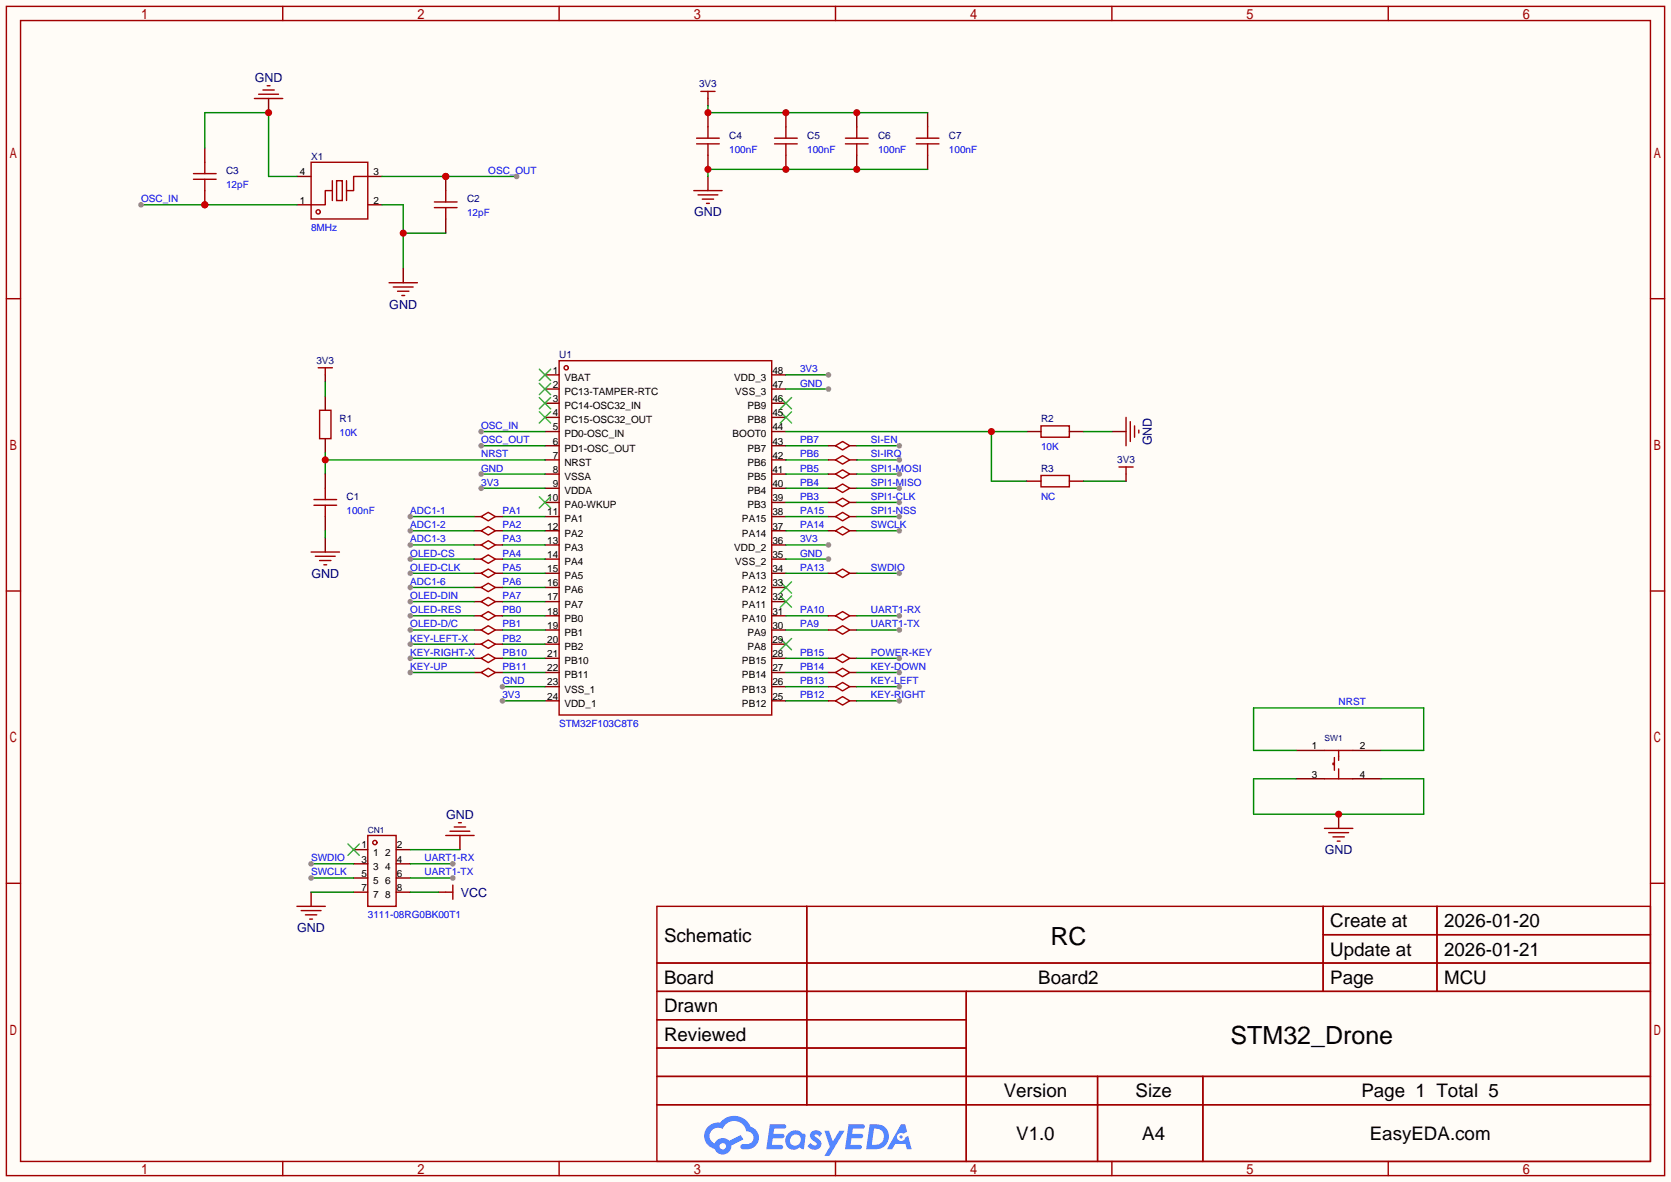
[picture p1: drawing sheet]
<svg xmlns="http://www.w3.org/2000/svg" width="299mm" height="212mm" viewBox="0 0 299 212" stroke-linecap="round" stroke-linejoin="round" font-family="sans-serif">
<path d="M0 0h299.5v211.8h-299.5z" fill="#fffcf7"/>
<g fill="none" stroke="#a10000" stroke-width=".25">
<path d="M1.1 1.1h297.2v209.6h-297.2zM3.7 3.7h292.1v204.5h-292.1zM50.7 1.1v2.6M100.2 1.1v2.6M149.7 1.1v2.6M199.3 1.1v2.6M248.8 1.1v2.6M1.1 53.5h2.6M295.8 53.5h2.5M1.1 105.9h2.6M295.8 105.9h2.5M1.1 158.3h2.6"/>
<path d="M295.8 158.3h2.5M117.7 162.4h178.1v45.8h-178.1zM117.7 172.6h178.1M117.7 177.7h178.1M144.6 162.4v35.6M173.2 177.7v30.5M237.1 162.4v15.3M237.1 167.5h58.7M257.5 162.4v15.3M117.7 182.8h55.5M117.7 192.9h178.1M117.7 187.8h55.5"/>
<path d="M117.7 198h178.1M196.7 192.9v15.3M215.6 192.9v15.3M50.7 208.2v2.5M100.2 208.2v2.5M149.7 208.2v2.5M199.3 208.2v2.5M248.8 208.2v2.5"/>
</g>
<g fill="#5487ff">
<path d="M145.5 202.8a1.3 1.3 0 0 1 1.8 .3l-.4 .6a.54 .54 0 0 0-.9-.2l.1 .2a1.58 1.58 0 0 1 1.1 1.6 1.43 1.43 0 0 1-2.5 .1l.5-.6a.64 .64 0 0 0 .5 .5 .64 .64 0 0 0 .7-.3l-.2-.2a1.6 1.6 0 0 1-1-1.6z"/>
<path d="M147.7 202.7h.9l.7 1.9 1.1-1.9h.9l-2.7 4.5h-.9l1-1.7z"/>
<path d="M138 201.5h1.6a1.31 1.31 0 0 1 1.2 .2 .4 .4 0 0 1-.3 .6h-1.8l-.1 .9h1.6a.4 .4 0 0 1 .4 .4 .4 .4 0 0 1-.4 .4h-1.7l-.2 1.2h.8a1.23 1.23 0 0 1 1.2 .2 .39 .39 0 0 1-.3 .6h-2.7z"/>
<path d="M152.1 201.5h1.6a1.32 1.32 0 0 1 1.3 .2 .39 .39 0 0 1-.4 .6h-1.7l-.2 .9h1.7a.4 .4 0 0 1 .3 .4 .4 .4 0 0 1-.4 .4h-1.7l-.2 1.2h.8a1.23 1.23 0 0 1 1.2 .2 .39 .39 0 0 1-.3 .6h-2.7z"/>
<path d="M161.5 201.5h.7l.4 1.3-.7 .4a.75 .75 0 0 0-1.1 .3 .75 .75 0 0 0 .5 1 .75 .75 0 0 0 .9-.6l.6-.3 .6 2.4h-.9l-.2-1h-1.9l-.5 1h-.9z"/>
<path d="M155.9 201.5l-.7 4.5h1.5a2.27 2.27 0 0 0 2.6-2.3 2.27 2.27 0 0 0-2.7-2.2zM156.6 202.3a1.5 1.5 0 0 1 1.8 1.5 1.5 1.5 0 0 1-1.9 1.4h-.3z"/>
<path d="M141.3 203.1a1.62 1.62 0 0 0-.4 2.1 1.62 1.62 0 0 0 2 .7l.4-.3 .3 .3 .5 .1 .3-2.5-.2-.3h-.4a1.58 1.58 0 0 0-2.5-.1zM141.9 203.6a.98 .98 0 0 1 1.5 .2 .98 .98 0 0 1-.6 1.5 .94 .94 0 0 1-1.2-.4 .94 .94 0 0 1 .3-1.3z"/>
<path d="M126.9 201.9a2.37 2.37 0 0 0 1.2 4 1.54 1.54 0 0 0 1.7 1 1.54 1.54 0 0 0 1.3-1.6l2.1-1.1-.5-.8-2 1.1a1.57 1.57 0 0 0-2.6 .4 1.5 1.5 0 0 1-.8-2.1 1.5 1.5 0 0 1 2.2-.5 2.23 2.23 0 0 1 2.3-1.4 2.23 2.23 0 0 1 2 1.8 1.16 1.16 0 0 1 1.2 1.1 1.16 1.16 0 0 1-1 1.3h-.7a.47 .47 0 0 0-.6 .3 .47 .47 0 0 0 .4 .6 2.23 2.23 0 0 0 2.3-.7 2.23 2.23 0 0 0 .4-2.3 2.16 2.16 0 0 0-1.3-1.1 3.2 3.2 0 0 0-5.4-.7l-1.2 .1zM129 205.4a.58 .58 0 0 1 1.1 0 .58 .58 0 0 1-1.1 0z"/>
<circle cx="161.5" cy="203.8" r=".28"/>
</g>
<g fill="none" stroke="#a10000" stroke-width=".25">
<path d="M100.2 64.6h38.1v63.5h-38.1z"/>
<circle cx="101.5" cy="65.9" r=".38"/>
</g>
<g fill="none" stroke="#870000" stroke-width=".25">
<path d="M97.7 67.2h2.5M97.7 69.7h2.5M97.7 72.3h2.5M97.7 74.8h2.5M97.7 77.3h2.5M97.7 79.9h2.5M138.3 67.2h2.5M138.3 69.7h2.5M138.3 72.3h2.5M138.3 74.8h2.5M138.3 77.3h2.5M138.3 79.9h2.5"/>
<path d="M97.7 82.4h2.5M97.7 85h2.5M97.7 87.5h2.5M97.7 90h2.5M97.7 92.6h2.5M97.7 95.1h2.5M97.7 97.7h2.5M138.3 82.4h2.5M138.3 85h2.5M138.3 87.5h2.5M138.3 90h2.5M138.3 92.6h2.5"/>
<path d="M138.3 95.1h2.5M138.3 97.7h2.5M97.7 100.2h2.5M97.7 102.7h2.5M97.7 105.3h2.5M97.7 107.8h2.5M97.7 110.4h2.5M97.7 112.9h2.5M97.7 115.4h2.5M97.7 118h2.5M138.3 100.2h2.5M138.3 102.7h2.5"/>
<path d="M138.3 105.3h2.5M138.3 107.8h2.5M138.3 110.4h2.5M138.3 112.9h2.5M138.3 115.4h2.5M138.3 118h2.5M97.7 120.5h2.5M97.7 123.1h2.5M97.7 125.6h2.5M138.3 120.5h2.5M138.3 123.1h2.5M138.3 125.6h2.5"/>
</g>
<g fill="none" stroke="#3c3" stroke-width=".25">
<path d="M96.6 66.2l2.1 2M96.6 68.7l2.1 2M96.6 71.2l2.1 2.1M96.6 73.8l2.1 2M98.7 66.2l-2.1 2M98.7 68.7l-2.1 2M98.7 71.2l-2.1 2.1M98.7 73.8l-2.1 2M139.8 73.8l2.1 2M139.8 71.2l2.1 2.1M141.9 73.8l-2.1 2M141.9 71.2l-2.1 2.1"/>
<path d="M96.6 89l2.1 2.1M98.7 89l-2.1 2.1M139.8 114.4l2.1 2.1M139.8 106.8l2.1 2M139.8 104.3l2.1 2M141.9 114.4l-2.1 2.1M141.9 106.8l-2.1 2M141.9 104.3l-2.1 2"/>
</g>
<path d="M86.2 85h11.5" fill="none" stroke="#008700" stroke-width=".25"/>
<circle cx="86.2" cy="85" r=".51" fill="#999"/>
<path d="M90 123.1h7.7" fill="none" stroke="#008700" stroke-width=".25"/>
<circle cx="90" cy="123.1" r=".51" fill="#999"/>
<path d="M140.8 69.7h7.7" fill="none" stroke="#008700" stroke-width=".25"/>
<circle cx="148.5" cy="69.7" r=".51" fill="#999"/>
<path d="M140.8 100.2h7.7" fill="none" stroke="#008700" stroke-width=".25"/>
<circle cx="148.5" cy="100.2" r=".51" fill="#999"/>
<path d="M86.2 87.5h11.5" fill="none" stroke="#008700" stroke-width=".25"/>
<circle cx="86.2" cy="87.5" r=".51" fill="#999"/>
<path d="M90 125.6h7.7" fill="none" stroke="#008700" stroke-width=".25"/>
<circle cx="90" cy="125.6" r=".51" fill="#999"/>
<path d="M140.8 97.7h7.7" fill="none" stroke="#008700" stroke-width=".25"/>
<circle cx="148.5" cy="97.7" r=".51" fill="#999"/>
<path d="M140.8 67.2h7.7" fill="none" stroke="#008700" stroke-width=".25"/>
<circle cx="148.5" cy="67.2" r=".51" fill="#999"/>
<path d="M58.3 67.2v1.3M58.3 71v2.5M58.3 78.6v2.6" fill="none" stroke="#870000" stroke-width=".25"/>
<path d="M57 65.9h2.6M57.3 73.5h2v5.1h-2zM58.3 65.9v1.3" fill="none" stroke="#a10000" stroke-width=".25"/>
<path d="M58.3 68.5v2.5M58.3 81.2v3.8M58.3 82.4h39.4" fill="none" stroke="#008700" stroke-width=".25"/>
<circle cx="58.3" cy="82.4" r=".63" fill="#c00"/>
<path d="M58.3 85v2.5M58.3 92.6v2.5M58.3 96.4v2.5M232.3 134.5h5.1M232.3 139.6h5.1M242.4 134.5h5.1M242.4 139.6h5.1M239.9 145.9v2.6" fill="none" stroke="#870000" stroke-width=".25"/>
<g fill="none" stroke="#a10000" stroke-width=".25">
<path d="M55.8 98.9h5M56.3 89.5h4M56.3 90.6h4M56.5 99.7h3.6M58.3 87.5v2M58.3 90.6v2M57.3 100.5h2M58 101.2h.5M237.4 134.5h5M237.4 139.6h5M239.1 136.8h-.2v.2h.2M239.1 135.8v2.2"/>
<path d="M239.9 134.5v1.8M239.9 137.8v1.8M237.4 148.5h5M238.1 149.2h3.6M238.9 150h2M239.6 150.7h.6"/>
</g>
<path d="M58.3 95.1v1.3M232.3 134.5h-7.6v-7.6h30.4v7.6h-7.6M232.3 139.6h-7.6v6.3h30.4v-6.3h-7.6" fill="none" stroke="#008700" stroke-width=".25"/>
<circle cx="239.9" cy="145.9" r=".63" fill="#c00"/>
<path d="M53.2 36.7h2.6M53.2 31.6h2.6M65.9 36.7h2.6M65.9 31.6h2.6" fill="none" stroke="#870000" stroke-width=".25"/>
<g fill="none" stroke="#a10000" stroke-width=".25">
<path d="M55.8 29.1h10.1v10.1h-10.1zM59.6 34.2h-1.3v2.5h-2.5M59.6 32.4v3.5M60.3 32.4h1v3.5h-1zM62.1 32.4v3.5M65.9 31.6h-2.5v2.6h-1.3"/>
<circle cx="57" cy="38" r=".38"/>
</g>
<path d="M86.2 77.3h11.5" fill="none" stroke="#008700" stroke-width=".25"/>
<circle cx="86.2" cy="77.3" r=".51" fill="#999"/>
<path d="M86.2 79.9h11.5" fill="none" stroke="#008700" stroke-width=".25"/>
<circle cx="86.2" cy="79.9" r=".51" fill="#999"/>
<path d="M68.5 31.6h24.1" fill="none" stroke="#008700" stroke-width=".25"/>
<circle cx="79.9" cy="31.6" r=".63" fill="#c00"/>
<circle cx="92.6" cy="31.6" r=".51" fill="#999"/>
<path d="M25.3 36.7h27.9" fill="none" stroke="#008700" stroke-width=".25"/>
<circle cx="36.7" cy="36.7" r=".63" fill="#c00"/>
<circle cx="25.3" cy="36.7" r=".51" fill="#999"/>
<path d="M79.9 31.6v2.6" fill="none" stroke="#870000" stroke-width=".25"/>
<circle cx="79.9" cy="31.6" r=".63" fill="#c00"/>
<path d="M79.9 39.2v2.6" fill="none" stroke="#870000" stroke-width=".25"/>
<path d="M77.9 36.2h4M77.9 37.2h4M79.9 34.2v2M79.9 37.2v2" fill="none" stroke="#a10000" stroke-width=".25"/>
<path d="M68.5 36.7h3.8v11.4M72.3 41.8h7.6" fill="none" stroke="#008700" stroke-width=".25"/>
<circle cx="72.3" cy="41.8" r=".63" fill="#c00"/>
<path d="M36.7 26.5v2.6M36.7 34.2v2.5M72.3 48.1v2.6" fill="none" stroke="#870000" stroke-width=".25"/>
<path d="M69.7 50.7h5.1M70.5 51.4h3.5M71.2 52.2h2.1M72 53h.5" fill="none" stroke="#a10000" stroke-width=".25"/>
<circle cx="36.7" cy="36.7" r=".63" fill="#c00"/>
<path d="M45.6 17.7h5.1M46.4 16.9h3.5M47.1 16.1h2M47.9 15.4h.5M34.7 31.1h4M34.7 32.1h4M36.7 29.1v2M36.7 32.1v2.1" fill="none" stroke="#a10000" stroke-width=".25"/>
<path d="M48.1 17.7v2.5" fill="none" stroke="#870000" stroke-width=".25"/>
<path d="M36.7 26.5v-6.3h11.4v11.4h5.1" fill="none" stroke="#008700" stroke-width=".25"/>
<circle cx="48.1" cy="20.2" r=".63" fill="#c00"/>
<path d="M140.8 102.7h7.7M153.5 102.7h7.7" fill="none" stroke="#008700" stroke-width=".25"/>
<path d="M148.5 102.7h1.2M152.3 102.7h1.2" fill="none" stroke="#870000" stroke-width=".25"/>
<path d="M149.7 102.7l1.3-.7 1.3 .7-1.3 .8z" fill="none" stroke="#a10000" stroke-width=".25"/>
<circle cx="161.2" cy="102.7" r=".51" fill="#999"/>
<path d="M140.8 95.1h7.7M153.5 95.1h7.7" fill="none" stroke="#008700" stroke-width=".25"/>
<path d="M148.5 95.1h1.2M152.3 95.1h1.2" fill="none" stroke="#870000" stroke-width=".25"/>
<path d="M149.7 95.1l1.3-.7 1.3 .7-1.3 .8z" fill="none" stroke="#a10000" stroke-width=".25"/>
<circle cx="161.2" cy="95.1" r=".51" fill="#999"/>
<path d="M186.6 76.3h5v2.1h-5z" fill="none" stroke="#a10000" stroke-width=".25"/>
<path d="M184 77.3h2.6M191.6 77.3h2.6" fill="none" stroke="#870000" stroke-width=".25"/>
<path d="M140.8 77.3h43.2M177.7 77.3v8.9h6.3" fill="none" stroke="#008700" stroke-width=".25"/>
<circle cx="177.7" cy="77.3" r=".63" fill="#c00"/>
<g fill="none" stroke="#870000" stroke-width=".25">
<path d="M199.3 77.3h2.5M184 86.2h2.6M191.6 86.2h2.6M201.8 85v1.2M55.8 159.9v2.5M63.4 152.3h2.5M63.4 159.9h2.5M63.4 154.8h2.5M63.4 157.4h2.5M71 152.3h2.5M71 159.9h2.5M71 154.8h2.5"/>
<path d="M71 157.4h2.5M78.6 159.9h1.3M82.4 149.7v2.6"/>
</g>
<g fill="none" stroke="#a10000" stroke-width=".25">
<path d="M201.8 74.8v5.1M202.6 75.6v3.5M203.3 76.3v2.1M204.1 77.1v.5M186.6 85.2h5v2h-5zM200.5 83.7h2.6M201.8 83.7v1.3M65.9 149.7h5.1v12.7h-5.1zM79.9 159.9h1.3M79.9 149.7h5.1M80.6 149h3.6M81.2 158.6v2.6"/>
<path d="M81.4 148.2h2M82.2 147.4h.5M53.2 162.4h5.1M54 163.2h3.5M54.7 164h2.1M55.5 164.7h.5"/>
<circle cx="67.2" cy="151" r=".38"/>
</g>
<path d="M194.2 77.3h5.1M194.2 86.2h7.6M55.8 159.9h7.6M73.5 159.9h5.1M73.5 152.3h8.9M73.5 157.4h7.7" fill="none" stroke="#008700" stroke-width=".25"/>
<path d="M62.4 151.3l2 2M64.4 151.3l-2 2" fill="none" stroke="#3c3" stroke-width=".25"/>
<circle cx="81.2" cy="157.4" r=".51" fill="#999"/>
<path d="M73.5 154.8h7.7" fill="none" stroke="#008700" stroke-width=".25"/>
<circle cx="81.2" cy="154.8" r=".51" fill="#999"/>
<path d="M55.8 154.8h7.6" fill="none" stroke="#008700" stroke-width=".25"/>
<circle cx="55.8" cy="154.8" r=".51" fill="#999"/>
<path d="M55.8 157.4h7.6" fill="none" stroke="#008700" stroke-width=".25"/>
<circle cx="55.8" cy="157.4" r=".51" fill="#999"/>
<path d="M166.2 30.4h-39.3v1.2M90 95.1h7.7M90 97.7h7.7" fill="none" stroke="#008700" stroke-width=".25"/>
<g fill="none" stroke="#870000" stroke-width=".25">
<path d="M126.9 17.7v1.2M126.9 20.2v2.5M126.9 27.8v2.6M126.9 31.6v2.6M140.8 20.2v2.5M140.8 27.8v2.6M153.5 20.2v2.5M153.5 27.8v2.6M166.2 20.2v2.5M166.2 27.8v2.6M85 95.1h1.2M85 97.7h1.2"/>
<path d="M88.8 95.1h1.2M88.8 97.7h1.2"/>
</g>
<g fill="none" stroke="#a10000" stroke-width=".25">
<path d="M125.6 16.4h2.5M126.9 16.4v1.3M124.3 34.2h5.1M124.8 24.8h4.1M124.8 25.8h4.1M125.1 34.9h3.6M125.9 35.7h2M126.6 36.4h.5M126.9 22.7v2.1M126.9 25.8v2M138.8 24.8h4.1M138.8 25.8h4.1"/>
<path d="M140.8 22.7v2.1M140.8 25.8v2M151.5 24.8h4.1M151.5 25.8h4.1M153.5 22.7v2.1M153.5 25.8v2M164.2 24.8h4.1M164.2 25.8h4.1M166.2 22.7v2.1M166.2 25.8v2M86.2 95.1l1.3-.7 1.3 .7-1.3 .8zM86.2 97.7l1.3-.8 1.3 .8-1.3 .7z"/>
</g>
<g fill="#c00">
<circle cx="126.9" cy="30.4" r=".63"/>
<circle cx="140.8" cy="30.4" r=".63"/>
<circle cx="153.5" cy="30.4" r=".63"/>
</g>
<path d="M126.9 18.9v1.3h39.3" fill="none" stroke="#008700" stroke-width=".25"/>
<g fill="#c00">
<circle cx="126.9" cy="20.2" r=".63"/>
<circle cx="140.8" cy="20.2" r=".63"/>
<circle cx="153.5" cy="20.2" r=".63"/>
</g>
<g fill="none" stroke="#008700" stroke-width=".25">
<path d="M140.8 79.9h7.7M90 92.6h7.7M140.8 82.4h7.7M140.8 90h7.7M140.8 87.5h7.7M140.8 85h7.7M90 118h7.7M90 115.4h7.7M90 112.9h7.7M90 100.2h7.7M90 102.7h7.7M90 105.3h7.7"/>
<path d="M90 107.8h7.7M140.8 118h7.7M140.8 110.4h7.7M140.8 112.9h7.7M153.5 112.9h7.7M90 120.5h7.7M140.8 120.5h7.7M140.8 125.6h7.7M140.8 123.1h7.7"/>
</g>
<g fill="none" stroke="#870000" stroke-width=".25">
<path d="M148.5 79.9h1.2M152.3 79.9h1.2M85 92.6h1.2M88.8 92.6h1.2M148.5 82.4h1.2M148.5 90h1.2M148.5 87.5h1.2M148.5 85h1.2M152.3 82.4h1.2M152.3 90h1.2M152.3 87.5h1.2M152.3 85h1.2"/>
<path d="M85 118h1.2M85 115.4h1.2M85 112.9h1.2M85 100.2h1.2M85 102.7h1.2M85 105.3h1.2M85 107.8h1.2M88.8 118h1.2M88.8 115.4h1.2M88.8 112.9h1.2M88.8 100.2h1.2M88.8 102.7h1.2"/>
<path d="M88.8 105.3h1.2M88.8 107.8h1.2M148.5 118h1.2M148.5 110.4h1.2M148.5 112.9h1.2M152.3 118h1.2M152.3 110.4h1.2M152.3 112.9h1.2M85 120.5h1.2M88.8 120.5h1.2M148.5 120.5h1.2M148.5 123.1h1.2"/>
<path d="M148.5 125.6h1.2M152.3 120.5h1.2M152.3 123.1h1.2M152.3 125.6h1.2"/>
</g>
<g fill="none" stroke="#a10000" stroke-width=".25">
<path d="M149.7 79.9l1.3-.8 1.3 .8-1.3 .7zM86.2 92.6l1.3-.8 1.3 .8-1.3 .7zM149.7 82.4l1.3-.7 1.3 .7-1.3 .8zM149.7 90l1.3-.7 1.3 .7-1.3 .8zM149.7 87.5l1.3-.8 1.3 .8-1.3 .8zM149.7 85l1.3-.8 1.3 .8-1.3 .7zM86.2 118l1.3-.8 1.3 .8-1.3 .7zM86.2 115.4l1.3-.7 1.3 .7-1.3 .8zM86.2 112.9l1.3-.8 1.3 .8-1.3 .8zM86.2 100.2l1.3-.8 1.3 .8-1.3 .8zM86.2 102.7l1.3-.7 1.3 .7-1.3 .8zM86.2 105.3l1.3-.8 1.3 .8-1.3 .7z"/>
<path d="M86.2 107.8l1.3-.7 1.3 .7-1.3 .8zM149.7 110.4l1.3-.8 1.3 .8-1.3 .7zM149.7 118l1.3-.8 1.3 .8-1.3 .7zM149.7 112.9l1.3-.8 1.3 .8-1.3 .8zM86.2 120.5l1.3-.7 1.3 .7-1.3 .8zM149.7 120.5l1.3-.7 1.3 .7-1.3 .8zM149.7 123.1l1.3-.8 1.3 .8-1.3 .7zM149.7 125.6l1.3-.8 1.3 .8-1.3 .8z"/>
</g>
<circle cx="161.2" cy="112.9" r=".51" fill="#999"/>
<path d="M153.5 110.4h7.7" fill="none" stroke="#008700" stroke-width=".25"/>
<circle cx="161.2" cy="110.4" r=".51" fill="#999"/>
<path d="M153.5 118h7.7" fill="none" stroke="#008700" stroke-width=".25"/>
<circle cx="161.2" cy="118" r=".51" fill="#999"/>
<path d="M153.5 79.9h7.7" fill="none" stroke="#008700" stroke-width=".25"/>
<circle cx="161.2" cy="79.9" r=".51" fill="#999"/>
<path d="M153.5 82.4h7.7" fill="none" stroke="#008700" stroke-width=".25"/>
<circle cx="161.2" cy="82.4" r=".51" fill="#999"/>
<path d="M153.5 85h7.7" fill="none" stroke="#008700" stroke-width=".25"/>
<circle cx="161.2" cy="85" r=".51" fill="#999"/>
<path d="M153.5 87.5h7.7" fill="none" stroke="#008700" stroke-width=".25"/>
<circle cx="161.2" cy="87.5" r=".51" fill="#999"/>
<path d="M153.5 90h7.7" fill="none" stroke="#008700" stroke-width=".25"/>
<circle cx="161.2" cy="90" r=".51" fill="#999"/>
<path d="M140.8 92.6h7.7M153.5 92.6h7.7" fill="none" stroke="#008700" stroke-width=".25"/>
<path d="M148.5 92.6h1.2M152.3 92.6h1.2" fill="none" stroke="#870000" stroke-width=".25"/>
<path d="M149.7 92.6l1.3-.8 1.3 .8-1.3 .7z" fill="none" stroke="#a10000" stroke-width=".25"/>
<circle cx="161.2" cy="92.6" r=".51" fill="#999"/>
<path d="M73.5 110.4h11.5M90 110.4h7.7" fill="none" stroke="#008700" stroke-width=".25"/>
<path d="M85 110.4h1.2M88.8 110.4h1.2" fill="none" stroke="#870000" stroke-width=".25"/>
<path d="M86.2 110.4l1.3-.8 1.3 .8-1.3 .7z" fill="none" stroke="#a10000" stroke-width=".25"/>
<circle cx="73.5" cy="110.4" r=".51" fill="#999"/>
<path d="M73.5 100.2h11.5" fill="none" stroke="#008700" stroke-width=".25"/>
<circle cx="73.5" cy="100.2" r=".51" fill="#999"/>
<path d="M73.5 112.9h11.5" fill="none" stroke="#008700" stroke-width=".25"/>
<circle cx="73.5" cy="112.9" r=".51" fill="#999"/>
<path d="M73.5 102.7h11.5" fill="none" stroke="#008700" stroke-width=".25"/>
<circle cx="73.5" cy="102.7" r=".51" fill="#999"/>
<path d="M73.5 107.8h11.5" fill="none" stroke="#008700" stroke-width=".25"/>
<circle cx="73.5" cy="107.8" r=".51" fill="#999"/>
<path d="M73.5 92.6h11.5" fill="none" stroke="#008700" stroke-width=".25"/>
<circle cx="73.5" cy="92.6" r=".51" fill="#999"/>
<path d="M73.5 95.1h11.5" fill="none" stroke="#008700" stroke-width=".25"/>
<circle cx="73.5" cy="95.1" r=".51" fill="#999"/>
<path d="M73.5 97.7h11.5" fill="none" stroke="#008700" stroke-width=".25"/>
<circle cx="73.5" cy="97.7" r=".51" fill="#999"/>
<path d="M73.5 105.3h11.5" fill="none" stroke="#008700" stroke-width=".25"/>
<circle cx="73.5" cy="105.3" r=".51" fill="#999"/>
<path d="M73.5 115.4h11.5" fill="none" stroke="#008700" stroke-width=".25"/>
<circle cx="73.5" cy="115.4" r=".51" fill="#999"/>
<path d="M73.5 118h11.5" fill="none" stroke="#008700" stroke-width=".25"/>
<circle cx="73.5" cy="118" r=".51" fill="#999"/>
<path d="M73.5 120.5h11.5" fill="none" stroke="#008700" stroke-width=".25"/>
<circle cx="73.5" cy="120.5" r=".51" fill="#999"/>
<path d="M153.5 125.6h7.7" fill="none" stroke="#008700" stroke-width=".25"/>
<circle cx="161.2" cy="125.6" r=".51" fill="#999"/>
<path d="M153.5 123.1h7.7" fill="none" stroke="#008700" stroke-width=".25"/>
<circle cx="161.2" cy="123.1" r=".51" fill="#999"/>
<path d="M153.5 120.5h7.7" fill="none" stroke="#008700" stroke-width=".25"/>
<circle cx="161.2" cy="120.5" r=".51" fill="#999"/>
<g font-size="4.5">
<text x="188.3" y="169.3">RC</text>
<text x="220.5" y="187.1">STM32_Drone</text>
</g>
<g font-size="3.4">
<text x="238.4" y="166.2">Create at</text>
<text x="258.8" y="166.2">2026-01-20</text>
<text x="119" y="168.7">Schematic</text>
<text x="238.4" y="171.3">Update at</text>
<text x="258.8" y="171.3">2026-01-21</text>
<text x="119" y="176.4">Board</text>
<text x="186.1" y="176.4">Board2</text>
<text x="238.4" y="176.4">Page</text>
<text x="258.8" y="176.4">MCU</text>
<text x="119" y="181.4">Drawn</text>
<text x="119" y="186.5">Reviewed</text>
<text x="179.9" y="196.7">Version</text>
<text x="203.5" y="196.7">Size</text>
<text x="244" y="196.7">Page 1 Total 5</text>
<text x="182.1" y="204.3">V1.0</text>
<text x="204.7" y="204.3">A4</text>
<text x="245.5" y="204.3">EasyEDA.com</text>
</g>
<g font-size="2.2" fill="#000080">
<text x="45.6" y="14.7">GND</text>
<text x="124.4" y="38.8">GND</text>
<text x="69.8" y="55.3">GND</text>
<text x="206.4" y="79.8" transform="rotate(-90 206.4 79.8)">GND</text>
<text x="55.8" y="103.6">GND</text>
<text x="79.9" y="146.7">GND</text>
<text x="237.4" y="153.1">GND</text>
<text x="82.6" y="160.7">VCC</text>
<text x="53.3" y="167.1">GND</text>
</g>
<g font-size="1.8" fill="#000080">
<text x="125.3" y="15.7">3V3</text>
<text x="55.8" y="28.6">X1</text>
<text x="130.7" y="24.8">C4</text>
<text x="144.7" y="24.8">C5</text>
<text x="157.4" y="24.8">C6</text>
<text x="170.1" y="24.8">C7</text>
<text x="40.5" y="31.2">C3</text>
<text x="83.7" y="36.3">C2</text>
<text x="56.7" y="65.2">3V3</text>
<text x="100.2" y="64.2">U1</text>
<text x="60.8" y="75.6">R1</text>
<text x="186.6" y="75.6">R2</text>
<text x="200.2" y="83">3V3</text>
<text x="62.1" y="89.6">C1</text>
<text x="186.6" y="84.5">R3</text>
</g>
<g font-size="1.8" fill="#00f">
<text x="130.7" y="27.4">100nF</text>
<text x="144.7" y="27.4">100nF</text>
<text x="157.4" y="27.4">100nF</text>
<text x="170.1" y="27.4">100nF</text>
<text x="40.5" y="33.7">12pF</text>
<text x="87.5" y="31.2">OSC_OUT</text>
<text x="25.3" y="36.3">OSC_IN</text>
<text x="55.8" y="41.3">8MHz</text>
<text x="83.7" y="38.8">12pF</text>
<text x="143.4" y="69.3">GND</text>
<text x="143.4" y="66.7">3V3</text>
<text x="86.2" y="76.9">OSC_IN</text>
<text x="60.8" y="78.2">10K</text>
<text x="86.2" y="82">NRST</text>
<text x="86.2" y="79.4">OSC_OUT</text>
<text x="143.4" y="82">PB6</text>
<text x="143.4" y="79.4">PB7</text>
<text x="156.1" y="79.4">SI-EN</text>
<text x="156.1" y="82">SI-IRQ</text>
<text x="186.6" y="80.7">10K</text>
<text x="86.2" y="84.5">GND</text>
<text x="86.2" y="87.1">3V3</text>
<text x="143.4" y="89.6">PB3</text>
<text x="143.4" y="87.1">PB4</text>
<text x="143.4" y="84.5">PB5</text>
<text x="156.1" y="84.5">SPI1-MOSI</text>
<text x="156.1" y="87.1">SPI1-MISO</text>
<text x="156.1" y="89.6">SPI1-CLK</text>
<text x="186.6" y="89.6">NC</text>
<text x="62.1" y="92.1">100nF</text>
<text x="73.5" y="92.1">ADC1-1</text>
<text x="73.5" y="94.7">ADC1-2</text>
<text x="90" y="94.7">PA2</text>
<text x="90" y="92.1">PA1</text>
<text x="143.4" y="94.7">PA14</text>
<text x="143.4" y="92.1">PA15</text>
<text x="156.1" y="94.7">SWCLK</text>
<text x="156.1" y="92.1">SPI1-NSS</text>
<text x="73.5" y="99.8">OLED-CS</text>
<text x="73.5" y="97.2">ADC1-3</text>
<text x="90" y="97.2">PA3</text>
<text x="90" y="99.8">PA4</text>
<text x="143.4" y="99.8">GND</text>
<text x="143.4" y="97.2">3V3</text>
<text x="73.5" y="102.3">OLED-CLK</text>
<text x="73.5" y="107.4">OLED-DIN</text>
<text x="73.5" y="104.8">ADC1-6</text>
<text x="90" y="102.3">PA5</text>
<text x="90" y="104.8">PA6</text>
<text x="90" y="107.4">PA7</text>
<text x="143.4" y="102.3">PA13</text>
<text x="156.1" y="102.3">SWDIO</text>
<text x="73.5" y="109.9">OLED-RES</text>
<text x="73.5" y="112.5">OLED-D/C</text>
<text x="90" y="112.5">PB1</text>
<text x="90" y="109.9">PB0</text>
<text x="143.4" y="109.9">PA10</text>
<text x="143.4" y="112.5">PA9</text>
<text x="156.1" y="112.5">UART1-TX</text>
<text x="156.1" y="109.9">UART1-RX</text>
<text x="73.5" y="115">KEY-LEFT-X</text>
<text x="73.5" y="117.5">KEY-RIGHT-X</text>
<text x="90" y="117.5">PB10</text>
<text x="90" y="115">PB2</text>
<text x="143.4" y="117.5">PB15</text>
<text x="156.1" y="117.5">POWER-KEY</text>
<text x="73.5" y="120.1">KEY-UP</text>
<text x="90" y="122.6">GND</text>
<text x="90" y="125.2">3V3</text>
<text x="90" y="120.1">PB11</text>
<text x="143.4" y="120.1">PB14</text>
<text x="143.4" y="125.2">PB12</text>
<text x="143.4" y="122.6">PB13</text>
<text x="156.1" y="125.2">KEY-RIGHT</text>
<text x="156.1" y="122.6">KEY-LEFT</text>
<text x="156.1" y="120.1">KEY-DOWN</text>
<text x="100.2" y="130.2">STM32F103C8T6</text>
<text x="239.9" y="126.4">NRST</text>
<text x="55.8" y="154.4">SWDIO</text>
<text x="76.1" y="154.4">UART1-RX</text>
<text x="55.8" y="156.9">SWCLK</text>
<text x="76.1" y="156.9">UART1-TX</text>
<text x="65.9" y="164.5">3111-08RG0BK00T1</text>
</g>
<g font-size="1.8">
<text x="53.7" y="31.4">4</text>
<text x="66.9" y="31.4">3</text>
<text x="53.7" y="36.5">1</text>
<text x="66.9" y="36.5">2</text>
<text x="99.1" y="67">1</text>
<text x="99.1" y="69.5">2</text>
<text x="101.1" y="68.2">VBAT</text>
<text x="101.1" y="70.8">PC13-TAMPER-RTC</text>
<text x="131.6" y="68.2">VDD_3</text>
<text x="131.8" y="70.8">VSS_3</text>
<text x="138.4" y="69.5">47</text>
<text x="138.4" y="67">48</text>
<text x="99.1" y="72">3</text>
<text x="99.1" y="74.6">4</text>
<text x="99.1" y="77.1">5</text>
<text x="101.1" y="73.3">PC14-OSC32_IN</text>
<text x="101.1" y="75.9">PC15-OSC32_OUT</text>
<text x="134" y="75.9">PB8</text>
<text x="134" y="73.3">PB9</text>
<text x="138.4" y="77.1">44</text>
<text x="138.4" y="74.6">45</text>
<text x="138.4" y="72">46</text>
<text x="99.1" y="79.7">6</text>
<text x="99.1" y="82.2">7</text>
<text x="101.1" y="78.4">PD0-OSC_IN</text>
<text x="101.1" y="80.9">PD1-OSC_OUT</text>
<text x="101.1" y="83.5">NRST</text>
<text x="131.3" y="78.4">BOOT0</text>
<text x="134" y="83.5">PB6</text>
<text x="134" y="80.9">PB7</text>
<text x="138.4" y="82.2">42</text>
<text x="138.4" y="79.7">43</text>
<text x="98.1" y="89.8">10</text>
<text x="99.1" y="84.7">8</text>
<text x="99.1" y="87.3">9</text>
<text x="101.1" y="86">VSSA</text>
<text x="101.1" y="88.6">VDDA</text>
<text x="134" y="88.6">PB4</text>
<text x="134" y="86">PB5</text>
<text x="138.4" y="89.8">39</text>
<text x="138.4" y="87.3">40</text>
<text x="138.4" y="84.7">41</text>
<text x="98.1" y="92.4">11</text>
<text x="98.1" y="94.9">12</text>
<text x="101.1" y="91.1">PA0-WKUP</text>
<text x="101.1" y="93.6">PA1</text>
<text x="133" y="93.6">PA15</text>
<text x="134" y="91.1">PB3</text>
<text x="138.4" y="94.9">37</text>
<text x="138.4" y="92.4">38</text>
<text x="98.1" y="97.4">13</text>
<text x="98.1" y="100">14</text>
<text x="101.1" y="96.2">PA2</text>
<text x="101.1" y="98.7">PA3</text>
<text x="101.1" y="101.3">PA4</text>
<text x="131.6" y="98.7">VDD_2</text>
<text x="131.8" y="101.3">VSS_2</text>
<text x="133" y="96.2">PA14</text>
<text x="138.4" y="100">35</text>
<text x="138.4" y="97.4">36</text>
<text x="98.1" y="102.5">15</text>
<text x="98.1" y="105.1">16</text>
<text x="98.1" y="107.6">17</text>
<text x="101.1" y="103.8">PA5</text>
<text x="101.1" y="106.3">PA6</text>
<text x="133" y="106.3">PA12</text>
<text x="133" y="103.8">PA13</text>
<text x="138.4" y="107.6">32</text>
<text x="138.4" y="105.1">33</text>
<text x="138.4" y="102.5">34</text>
<text x="98.1" y="110.1">18</text>
<text x="98.1" y="112.7">19</text>
<text x="101.1" y="108.9">PA7</text>
<text x="101.1" y="111.4">PB0</text>
<text x="101.1" y="114">PB1</text>
<text x="133" y="111.4">PA10</text>
<text x="133" y="108.9">PA11</text>
<text x="134" y="114">PA9</text>
<text x="138.4" y="112.7">30</text>
<text x="138.4" y="110.1">31</text>
<text x="98.1" y="115.2">20</text>
<text x="98.1" y="117.8">21</text>
<text x="101.1" y="116.5">PB2</text>
<text x="101.1" y="119">PB10</text>
<text x="133" y="119">PB15</text>
<text x="134" y="116.5">PA8</text>
<text x="138.4" y="117.8">28</text>
<text x="138.4" y="115.2">29</text>
<text x="98.1" y="120.3">22</text>
<text x="98.1" y="122.8">23</text>
<text x="98.1" y="125.4">24</text>
<text x="101.1" y="121.6">PB11</text>
<text x="101.1" y="124.1">VSS_1</text>
<text x="133" y="124.1">PB13</text>
<text x="133" y="121.6">PB14</text>
<text x="138.4" y="125.4">25</text>
<text x="138.4" y="122.8">26</text>
<text x="138.4" y="120.3">27</text>
<text x="101.1" y="126.7">VDD_1</text>
<text x="133" y="126.7">PB12</text>
<text x="235.1" y="134.3">1</text>
<text x="243.7" y="134.3">2</text>
<text x="235.1" y="139.4">3</text>
<text x="243.7" y="139.4">4</text>
<text x="64.8" y="152.1">1</text>
<text x="64.8" y="154.6">3</text>
<text x="66.9" y="153.3">1</text>
<text x="66.9" y="155.9">3</text>
<text x="69.1" y="155.9">4</text>
<text x="69.1" y="153.3">2</text>
<text x="71.1" y="154.6">4</text>
<text x="71.1" y="152.1">2</text>
<text x="64.8" y="157.1">5</text>
<text x="64.8" y="159.7">7</text>
<text x="66.9" y="158.4">5</text>
<text x="66.9" y="160.9">7</text>
<text x="69.1" y="160.9">8</text>
<text x="69.1" y="158.4">6</text>
<text x="71.1" y="159.7">8</text>
<text x="71.1" y="157.1">6</text>
</g>
<g font-size="1.5" fill="#000080">
<text x="237.4" y="132.8">SW1</text>
<text x="65.9" y="149.3">CN1</text>
</g>
</svg>
